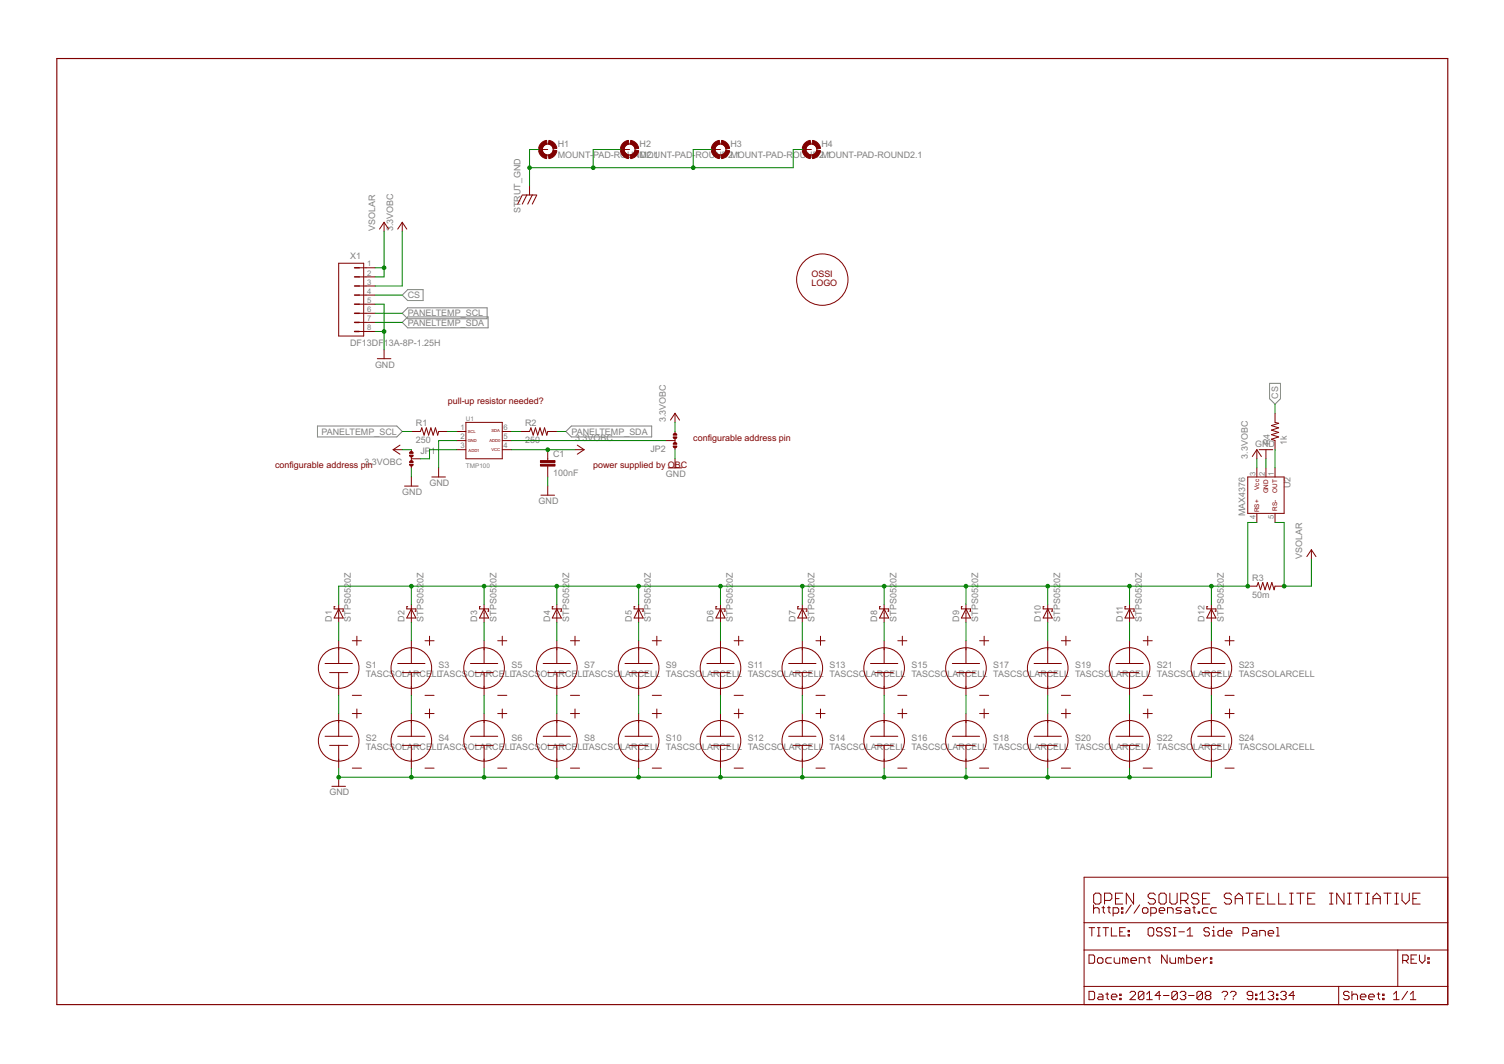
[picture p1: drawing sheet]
<svg xmlns="http://www.w3.org/2000/svg" width="420mm" height="297mm" viewBox="0 0 420 297" stroke-linecap="round" stroke-linejoin="round" font-family="sans-serif">
<path d="M112.4 82.4l1.5-1.5h4.3v3h-4.3zM112.4 87.5l1.5-1.6h22.2v3.1h-22.2zM112.4 90l1.5-1.5h22.5v3h-22.5zM88.7 118.9h22.1l1.6 1.6-1.6 1.5h-22.1zM354.7 107h3v4.3l-1.5 1.5-1.5-1.5zM158.1 120.5l1.5-1.6h22.5v3.1h-22.5z" fill="none" stroke="#808080" stroke-width=".28"/>
<g fill="none" stroke="#800000" stroke-width=".28">
<path d="M145.9 54.4l-1.3 2.6M146 54.4h3.8M147.2 54.4l-1.3 2.6M147.9 51.9v2.5M148.7 54.4l-1.3 2.6M150 54.4l-1.3 2.6M150.5 41.7h2.5M173.3 41.7h2.6M198.7 41.7h2.6M224.1 41.7h2.6M94.6 73.5h7v20.3h-7zM100.3 74.8h4.5"/>
<path d="M100.3 77.3h4.5M100.3 79.8h4.5M107.3 62.1l1.3 1.9M107.3 62.1l-1.3 1.9M107.3 62.1v2.5M112.4 62.1l1.2 1.9M112.4 62.1l-1.3 1.9M112.4 62.1v2.5M100.3 82.4h4.5M100.3 84.9h4.5M100.3 87.5h4.5M100.3 90h4.5"/>
<path d="M100.3 92.5h4.5M107.3 97.6v2.5M105.4 100.1h3.8M130.2 117.9h10.1v10.2h-10.1zM188.6 115.4v2.5M188.6 115.4l1.2 1.9M188.6 115.4l-1.3 1.9M356.2 115.4v2.5l1 .3-2 .6 2 .6-2 .7 2 .6-2 .6 2 .7-2 .6 1 .4v2.5M109.8 125.5h2.6M109.8 125.5l1.9 1.3M111.7 124.3l-1.9 1.2M113 135.7h3.8"/>
<path d="M114.9 125.5v.8M114.9 127.6v1M114.9 129.9v.7M114.9 133.2v2.5M114.9 128.1h2.6M114.9 120.5h2.6l.3-1.1 .7 2.1 .6-2.1 .6 2.1 .7-2.1 .6 2.1 .6-2.1 .7 2.1 .2-1h2.6M120.6 133.2h3.8M122.5 130.6v2.6M127.6 120.5h2.6M127.6 123h2.6M127.6 125.5h2.6M140.3 120.5h2.6"/>
<path d="M140.3 123h2.6M140.3 125.5h2.6M145.4 120.5h2.5l.4-1.1 .6 2.1 .7-2.1 .6 2.1 .7-2.1 .6 2.1 .6-2.1 .7 2.1 .2-1h2.6M151.1 138.2h3.8M153 125.5v3.1M153 130.1v3.1M153 135.7v2.5M160.6 125.5h2.6M161.3 124.3l1.9 1.2M163.2 125.5l-1.9 1.3M186 123h2.6M186.7 130.6h3.8"/>
<path d="M188.6 120.5v.7M188.6 122.5v1M188.6 124.8v.7M188.6 128.1v2.5M348.6 133.2h10.1v10.1h-10.1zM351.1 125.5v2.6M351.1 130.6v2.6M351.1 125.5l1.3 1.9M351.1 125.5l-1.3 1.9M351.7 125.5h3.9M353.7 125.5v2.6M353.7 130.6v2.6"/>
<path d="M356.2 130.6v2.6M351.1 143.3v2.6M356.2 143.3v2.6M366.4 153.5l1.2 1.9M366.4 153.5l-1.3 1.9M366.4 153.5v2.5M93.6 169.4h-.3v.6h2.6v.6h-.3M94.6 168.7v5.1M94.6 178.9v6.3M94.6 170l1.3 2.5h-2.6zM98.4 178.9h2.6M99.7 177.6v2.5"/>
<path d="M113.9 169.4h-.3v.6h2.6v.6h-.3M114.9 170l1.3 2.5h-2.6zM114.9 168.7v5.1M114.9 178.9v6.3M118.7 178.9h2.6M120 177.6v2.5M134.2 169.4h-.2v.6h2.5v.6h-.3M135.2 170l1.3 2.5h-2.5zM135.2 168.7v5.1M135.2 178.9v6.3M139 178.9h2.6M140.3 177.6v2.5"/>
<path d="M154.5 169.4h-.2v.6h2.5v.6h-.2M155.6 170l1.2 2.5h-2.5zM155.6 168.7v5.1M155.6 178.9v6.3M159.4 178.9h2.5M160.6 177.6v2.5M177.4 169.4h-.3v.6h2.6v.6h-.3M178.4 170l1.3 2.5h-2.6zM178.4 168.7v5.1M178.4 178.9v6.3M182.2 178.9h2.6M183.5 177.6v2.5"/>
<path d="M200.3 169.4h-.3v.6h2.5v.6h-.2M201.3 170l1.2 2.5h-2.5zM201.3 168.7v5.1M201.3 178.9v6.3M205.1 178.9h2.5M206.4 177.6v2.5M223.1 169.4h-.2v.6h2.5v.6h-.3M224.1 170l1.3 2.5h-2.5zM224.1 168.7v5.1M224.1 178.9v6.3M227.9 178.9h2.6M229.2 177.6v2.5"/>
<path d="M246 169.4h-.3v.6h2.6v.6h-.3M247 170l1.3 2.5h-2.6zM247 168.7v5.1M247 178.9v6.3M250.8 178.9h2.5M252.1 177.6v2.5M268.8 169.4h-.2v.6h2.5v.6h-.2M269.9 170l1.2 2.5h-2.5zM269.9 168.7v5.1M269.9 178.9v6.3M273.7 178.9h2.5M274.9 177.6v2.5"/>
<path d="M291.7 169.4h-.3v.6h2.6v.6h-.3M292.7 170l1.3 2.5h-2.6zM292.7 168.7v5.1M292.7 178.9v6.3M296.5 178.9h2.5M297.8 177.6v2.5M314.5 169.4h-.2v.6h2.5v.6h-.2M315.6 170l1.2 2.5h-2.5zM315.6 168.7v5.1M315.6 178.9v6.3M319.4 178.9h2.5M320.6 177.6v2.5"/>
<path d="M337.4 169.4h-.3v.6h2.6v.6h-.3M338.4 170l1.3 2.5h-2.6zM338.4 168.7v5.1M338.4 178.9v6.3M342.2 178.9h2.6M343.5 177.6v2.5M348.6 163.6h2.5l.4-1 .6 2.1 .7-2.1 .6 2.1 .6-2.1 .7 2.1 .6-2.1 .6 2.1 .3-1.1h2.5M90.8 185.2h7.6M92.1 187.8h5.1M94.6 187.8v6.3M94.6 199.2v6.3M98.4 194.1h2.6"/>
<path d="M98.4 199.2h2.6M99.7 197.9v2.6M111.1 185.2h7.6M112.4 187.8h5.1M114.9 187.8v6.3M114.9 199.2v6.3M118.7 194.1h2.6M118.7 199.2h2.6M120 197.9v2.6M131.4 185.2h7.6M132.7 187.8h5.1M135.2 187.8v6.3"/>
<path d="M135.2 199.2v6.3M139 194.1h2.6M139 199.2h2.6M140.3 197.9v2.6M151.7 185.2h7.7M153 187.8h5.1M155.6 187.8v6.3M155.6 199.2v6.3M159.4 194.1h2.5M159.4 199.2h2.5M160.6 197.9v2.6M174.6 185.2h7.6"/>
<path d="M175.9 187.8h5.1M178.4 187.8v6.3M178.4 199.2v6.3M182.2 194.1h2.6M182.2 199.2h2.6M183.5 197.9v2.6M197.5 185.2h7.6M198.7 187.8h5.1M201.3 187.8v6.3M201.3 199.2v6.3M205.1 194.1h2.5M205.1 199.2h2.5"/>
<path d="M206.4 197.9v2.6M220.3 185.2h7.6M221.6 187.8h5.1M224.1 187.8v6.3M224.1 199.2v6.3M227.9 194.1h2.6M227.9 199.2h2.6M229.2 197.9v2.6M243.2 185.2h7.6M244.5 187.8h5M247 187.8v6.3M247 199.2v6.3"/>
<path d="M250.8 194.1h2.5M250.8 199.2h2.5M252.1 197.9v2.6M266 185.2h7.7M267.3 187.8h5.1M269.9 187.8v6.3M269.9 199.2v6.3M273.7 194.1h2.5M273.7 199.2h2.5M274.9 197.9v2.6M288.9 185.2h7.6M290.2 187.8h5"/>
<path d="M292.7 187.8v6.3M292.7 199.2v6.3M296.5 194.1h2.5M296.5 199.2h2.5M297.8 197.9v2.6M311.7 185.2h7.7M313 187.8h5.1M315.6 187.8v6.3M315.6 199.2v6.3M319.4 194.1h2.5M319.4 199.2h2.5M320.6 197.9v2.6"/>
<path d="M334.6 185.2h7.6M335.9 187.8h5.1M338.4 187.8v6.3M338.4 199.2v6.3M342.2 194.1h2.6M342.2 199.2h2.6M343.5 197.9v2.6M90.8 205.5h7.6M92.1 208.1h5.1M92.7 219.5h3.8M94.6 208.1v6.3M94.6 217v2.5"/>
<path d="M98.4 214.4h2.6M111.1 205.5h7.6M112.4 208.1h5.1M114.9 208.1v6.3M118.7 214.4h2.6M131.4 205.5h7.6M132.7 208.1h5.1M135.2 208.1v6.3M139 214.4h2.6M151.7 205.5h7.7M153 208.1h5.1M155.6 208.1v6.3"/>
<path d="M159.4 214.4h2.5M174.6 205.5h7.6M175.9 208.1h5.1M178.4 208.1v6.3M182.2 214.4h2.6M197.5 205.5h7.6M198.7 208.1h5.1M201.3 208.1v6.3M205.1 214.4h2.5M220.3 205.5h7.6M221.6 208.1h5.1M224.1 208.1v6.3"/>
<path d="M227.9 214.4h2.6M243.2 205.5h7.6M244.5 208.1h5M247 208.1v6.3M250.8 214.4h2.5M266 205.5h7.7M267.3 208.1h5.1M269.9 208.1v6.3M273.7 214.4h2.5M288.9 205.5h7.6M290.2 208.1h5M292.7 208.1v6.3"/>
<path d="M296.5 214.4h2.5M311.7 205.5h7.7M313 208.1h5.1M315.6 208.1v6.3M319.4 214.4h2.5M334.6 205.5h7.6M335.9 208.1h5.1M338.4 208.1v6.3M342.2 214.4h2.6M302.9 244.9h101.6v35.6h-101.6zM302.9 257.6h101.6M304.2 259h1.6"/>
<path d="M305 259v2.3M305.5 252.6v2.4M305.5 253.8l.4-.4h.8l.4 .4v1.2M305.5 249.9l.5-.6h1l.6 .6v2l-.6 .5h-1l-.5-.5zM306.6 259h.7M307 259v2.3M307.8 253.4h.8M308.1 259h1.6M308.2 253v1.6l.4 .4M308.6 251.4h1.5l.5-.5v-1l-.5-.6h-1.5v3.1M308.9 259v2.3M309.4 253.4h.8"/>
<path d="M309.8 253v1.6l.4 .4M310.5 259v2.3h1.5M311 255h1.1l.4-.4v-.8l-.4-.4h-1.1v2.3M311.6 250.9h1M313.3 253.4h.4v.4h-.4zM313.3 254.6h.4v.4h-.4zM313.6 249.3h-2v3.1h2M314.4 259h-1.6v2.3h1.6M315.2 259.8h.3v.3h-.3zM316 252.6l-1.5 2.4M316.7 249.3v3.1l-2.1-3.1v3.1M318.4 252.6l-1.6 2.4"/>
<path d="M319.2 253.8l.3-.4h.8l.4 .4v.8l-.4 .4h-.8l-.3-.4zM320.7 259.4l.4-.4h.8l.4 .4v1.5l-.4 .4h-.8l-.4-.4zM321.5 255h1.1l.4-.4v-.8l-.4-.4h-1.1v2.3M322.8 249.9l-.5-.6h-1.1l-.5 .6v.5l.5 .5h1.1l.5 .5v.5l-.5 .5h-1.1l-.5-.5M323.8 254.2h1.6v-.4l-.4-.4h-.8l-.4 .4v.8l.4 .4h.8M324.3 249.3h1l.5 .6v2l-.5 .5h-1l-.5-.5v-2zM324.6 259.4l-.3-.4h-.8l-.4 .4v.4l.4 .3h.8l.3 .4v.4l-.3 .4h-.8l-.4-.4M326.2 255v-1.6h1.1l.4 .4v1.2M326.8 249.3v2.6l.5 .5h1l.5-.5v-2.6M327 259.4l-.4-.4h-.8l-.4 .4v.4l.4 .3h.8l.4 .4v.4l-.4 .4h-.8l-.4-.4M327.8 259h.7M328.1 259v2.3"/>
<path d="M329.8 251.4h1.6l.5-.5v-1l-.5-.6h-1.6v3.1M330.1 253.4h-1.2l-.4 .4 .4 .4h.8l.4 .4-.4 .4h-1.2M330.9 251.4l1 1M331.2 253.4h.8l.4 .4v1.2h-1.2l-.4-.4 .4-.4h1.2M331.7 259.8l.7-.8v2.3M333.2 253.4h.7M333.6 253v1.6l.3 .4M334.7 254.6h.4v.4h-.4zM334.9 249.9l-.5-.6h-1l-.5 .6v.5l.5 .5h1l.5 .5v.5l-.5 .5h-1l-.5-.5M335.9 250.9h1.1M337.5 253.4h-1.2l-.4 .4v.8l.4 .4h1.2M337.9 259.4l-.4-.4h-.8l-.4 .4v.4l.4 .3h.8l.4 .4v.4l-.4 .4h-.8l-.4-.4"/>
<path d="M338 249.3h-2.1v3.1h2.1M338.7 259.8h.4v1.5M339.1 258.6v.4M339.8 253.4h-1.2l-.4 .4v.8l.4 .4h1.2M341.8 259v2.3h-1.2l-.4-.4v-.8l.4-.3h1.2M344 249.9l-.5-.6h-1l-.5 .6v.5l.5 .5h1l.5 .5v.5l-.5 .5h-1l-.5-.5M345.1 250.9h2M345.1 252.4v-2l1-1.1 1 1.1v2M348.1 249.3h2M349.1 249.3v3.1M350 259.8h.8l.3 .3v1.2h-1.1l-.4-.4 .4-.4h1.1M351.1 250.9h1"/>
<path d="M353.2 249.3h-2.1v3.1h2.1M354.2 249.3v3.1h2M356.6 259h.4v2.3M357.2 249.3v3.1h2M360.3 249.3h1M360.3 252.4h1M360.8 249.3v3.1M362.3 249.3h2M363.3 249.3v3.1M365.3 250.9h1M367.3 249.3h-2v3.1h2M371.4 249.3h1"/>
<path d="M371.4 252.4h1M371.9 249.3v3.1M375.5 249.3v3.1l-2.1-3.1v3.1M376.5 249.3h1M376.5 252.4h1M377 249.3v3.1M378.5 249.3h2M379.5 249.3v3.1M381.5 249.3h1M381.5 252.4h1M382 249.3v3.1M383.6 250.9h2"/>
<path d="M383.6 252.4v-2l1-1.1 1 1.1v2M386.6 249.3h2M387.6 249.3v3.1M389.6 249.3h1.1M389.6 252.4h1.1M390.1 249.3v3.1M391.7 249.3v2.1l1 1 1-1v-2.1M394.7 250.9h1M396.7 249.3h-2v3.1h2M302.9 265.2h101.6M302.9 275.4h101.6M304.2 266.6h1.2l.4 .4v1.5l-.4 .4h-1.2z"/>
<path d="M304.2 276.8h1.2l.4 .3v1.6l-.4 .4h-1.2zM306.6 267.8l.4-.4h.7l.4 .4v.7l-.4 .4h-.7l-.4-.4zM306.6 261.3h.7M307 277.5h.7l.4 .4v1.2h-1.1l-.4-.4 .4-.4h1.1M308.9 277.5h.8M309.3 277.1v1.6l.4 .4M310.5 278.3h1.5v-.4l-.4-.4h-.7l-.4 .4v.8l.4 .4h.7M310.5 267.4h-1.2l-.4 .4v.7l.4 .4h1.2M311.3 267.4v1.1l.3 .4h1.2v-1.5M312.8 278.7h.4v.4h-.4zM312.8 277.5h.4v.4h-.4zM312.8 260.1h.8"/>
<path d="M314.4 267.8l-.4-.4h-.4v1.5M314.4 267.8l.3-.4 .5 .4v1.1M314.4 267.8v1.1M315.2 260.9h.3v.4h-.3zM315.7 277.1l.4-.3h.7l.4 .3v.4l-1.5 1.6h1.5M315.9 268.1h1.6v-.3l-.4-.4h-.8l-.4 .4v.7l.4 .4h.8M318.3 268.9v-1.5h1.1l.4 .4v1.1M319.6 277.1v1.6l-.4 .4h-.8l-.4-.4M319.6 277.1l-.4-.3h-.8l-.4 .3v1.6M319.6 277.1l-1.6 1.6M320.3 279.1h1.6M320.3 277.5l.8-.7v2.3"/>
<path d="M320.6 267.4h.8M321 267v1.5l.4 .4M324.2 277.9h-1.5l1.1-1.1v2.3M325 277.9h1.6M326.1 266.6v2.3l-1.6-2.3v2.3M326.8 267.4v1.1l.4 .4h1.2v-1.5M327.8 261.3h.7M328.9 277.1v1.6l-.4 .4h-.8l-.3-.4M328.9 277.1l-.4-.3h-.8l-.3 .3v1.6M328.9 277.1l-1.5 1.6M329.3 260.1h1.6M329.7 277.1l.4-.3h.8l.4 .3v.4l-.4 .4"/>
<path d="M329.9 267.8l-.3-.4h-.4v1.5M329.9 267.8v1.1M329.9 267.8l.4-.4 .4 .4v1.1M330.5 277.9h.4M330.9 277.9l.4 .4v.4l-.4 .4h-.8l-.4-.4M331.5 266.6v2.3h1.2l.4-.4v-.7l-.4-.4h-1.2M331.7 261.3h1.5M332 277.9h1.6M333.9 268.1h1.5v-.3l-.4-.4h-.8l-.3 .4v.7l.3 .4h.8M335.9 277.1v1.6l-.4 .4h-.7l-.4-.4M335.9 277.1l-.4-.3h-.7l-.4 .3v1.6M335.9 277.1l-1.5 1.6"/>
<path d="M336.2 267.4v1.5M337.1 277.9l-.4-.4v-.4l.4-.3h.8l.4 .3v.4l-.4 .4M337.1 277.9l-.4 .4v.4l.4 .4h.8l.4-.4v-.4l-.4-.4M337.1 277.9h.8M337.4 267.4h-.4l-.8 .7M338.1 268.5h.4v.4h-.4zM338.1 267.4h.4v.4h-.4zM338.7 261.3h.7M341.4 277.1l.4-.3h.8l.3 .3v.4l-.7 .8M342.2 278.7v.4M342.6 260.5h1.5v-.4l-.4-.3h-.7l-.4 .3v.8l.4 .4h.7M343.7 277.1l.4-.3h.8l.4 .3v.4l-.8 .8"/>
<path d="M344.5 278.7v.4M347.2 260.5h1.2l.4-.4v-.7l-.4-.4h-1.2v2.3M350 277.9h-1.2l-.4-.4v-.4l.4-.3h.8l.4 .3v1.6l-.4 .4h-.8l-.4-.4M350.7 277.5h.4v.4h-.4zM350.7 278.7h.4v.4h-.4zM351.9 279.1h1.6M351.9 277.5l.8-.7v2.3M351.9 261.3v-1.5h1.2l.4 .3v1.2M354.2 277.1l.4-.3h.8l.4 .3v.4l-.4 .4M354.3 260.5h1.5v-.4l-.4-.3h-.8l-.3 .3v.8l.3 .4h.8M355 277.9h.4M355.4 277.9l.4 .4v.4l-.4 .4h-.8l-.4-.4"/>
<path d="M356.6 278.7h.4v.4h-.4zM356.6 277.5h.4v.4h-.4zM356.6 261.3h.8M357.8 277.1l.3-.3h.8l.4 .3v.4l-.4 .4M358.5 277.9h.4M358.9 277.9l.4 .4v.4l-.4 .4h-.8l-.3-.4M361.7 277.9h-1.6l1.2-1.1v2.3M374 275.4v5.1M376.9 277.1l-.4-.3h-.8l-.4 .3v.4l.4 .4h.8l.4 .4v.4l-.4 .4h-.8l-.4-.4M377.7 277.9l.4-.4h.8l.3 .4v1.2M377.7 276.8v2.3M380 278.3h1.6v-.4l-.4-.4h-.8l-.4 .4v.8l.4 .4h.8"/>
<path d="M382.4 278.3h1.5v-.4l-.4-.4h-.7l-.4 .4v.8l.4 .4h.7M384.7 277.5h.8M385.1 277.1v1.6l.4 .4M386.2 278.7h.5v.4h-.5zM386.2 277.5h.5v.4h-.5zM389.3 277.5l.8-.7v2.3M389.3 279.1h1.6M390.5 265.2v10.2M391.9 268.1h1.1l.4-.3v-.8l-.4-.4h-1.1v2.3M392.6 268.1l.8 .8M393.2 276.8l-1.6 2.3M394 279.1h1.5"/>
<path d="M394 277.5l.8-.7v2.3M394.2 267.8h.8M395.8 266.6h-1.6v2.3h1.6M396.5 266.6v1.5l.8 .8 .8-.8v-1.5M398.9 268.5h.4v.4h-.4zM398.9 267.4h.4v.4h-.4z"/>
<circle cx="153" cy="41.7" r="1.52"/>
<circle cx="175.9" cy="41.7" r="1.52"/>
<circle cx="201.3" cy="41.7" r="1.52"/>
<circle cx="226.7" cy="41.7" r="1.52"/>
<circle cx="229.7" cy="78.1" r="7.2"/>
<circle cx="94.6" cy="186.5" r="5.7"/>
<circle cx="114.9" cy="186.5" r="5.7"/>
<circle cx="135.2" cy="186.5" r="5.7"/>
<circle cx="155.6" cy="186.5" r="5.7"/>
<circle cx="178.4" cy="186.5" r="5.7"/>
<circle cx="201.3" cy="186.5" r="5.7"/>
<circle cx="224.1" cy="186.5" r="5.7"/>
<circle cx="247" cy="186.5" r="5.7"/>
<circle cx="269.9" cy="186.5" r="5.7"/>
<circle cx="292.7" cy="186.5" r="5.7"/>
<circle cx="315.6" cy="186.5" r="5.7"/>
<circle cx="338.4" cy="186.5" r="5.7"/>
<circle cx="94.6" cy="206.8" r="5.7"/>
<circle cx="114.9" cy="206.8" r="5.7"/>
<circle cx="135.2" cy="206.8" r="5.7"/>
<circle cx="155.6" cy="206.8" r="5.7"/>
<circle cx="178.4" cy="206.8" r="5.7"/>
<circle cx="201.3" cy="206.8" r="5.7"/>
<circle cx="224.1" cy="206.8" r="5.7"/>
<circle cx="247" cy="206.8" r="5.7"/>
<circle cx="269.9" cy="206.8" r="5.7"/>
<circle cx="292.7" cy="206.8" r="5.7"/>
<circle cx="315.6" cy="206.8" r="5.7"/>
<circle cx="338.4" cy="206.8" r="5.7"/>
</g>
<g fill="#800000" stroke="#800000" stroke-width=".28">
<path d="M151 129.6h4v.5h-4z"/>
<path d="M151 128.6h4v.5h-4z"/>
</g>
<path d="M15.9 16.3h388.6v264.2h-388.6z" fill="none" stroke="#800000" stroke-width=".32"/>
<path d="M99.1 74.8h1.2M99.1 77.3h1.2M99.1 79.8h1.2M99.1 82.4h1.2M99.1 84.9h1.2M99.1 87.5h1.2M99.1 90h1.2M99.1 92.5h1.2" fill="none" stroke="#800000" stroke-width=".42"/>
<g fill="#800000" stroke="#800000" stroke-width=".28">
<path d="M114.5 126.3a.51 .51 0 0 1 .5-.3 .51 .51 0 0 1 .4 .6h-1z" fill-rule="evenodd"/>
<path d="M114.5 128.8a.51 .51 0 0 1 .5-.2 .51 .51 0 0 1 .4 .5h-1z" fill-rule="evenodd"/>
<path d="M114.4 127.1h1a.51 .51 0 0 1-.5 .5 .51 .51 0 0 1-.5-.5z" fill-rule="evenodd"/>
<path d="M114.4 129.6h1a.51 .51 0 0 1-.5 .5 .51 .51 0 0 1-.5-.5z" fill-rule="evenodd"/>
<path d="M188.1 124.5h1a.51 .51 0 0 1-.5 .6 .51 .51 0 0 1-.5-.6z" fill-rule="evenodd"/>
<path d="M188.1 122h1a.51 .51 0 0 1-.5 .5 .51 .51 0 0 1-.5-.5z" fill-rule="evenodd"/>
<path d="M188.2 123.6l.5-.1 .4 .5h-1z" fill-rule="evenodd"/>
<path d="M188.2 121.1l.5-.1 .4 .5h-1z" fill-rule="evenodd"/>
<path d="M153.3 39.2a2.53 2.53 0 0 1 2.3 2.2l-1.1 .2-.4-.9-.9-.5z" fill-rule="evenodd"/>
<path d="M151.1 40.1l.6-.6 1-.3 .1 1-.9 .5-.4 .9-1-.2z" fill-rule="evenodd"/>
<path d="M150.5 42.1l1-.2 .4 .9 .9 .5-.1 1a2.59 2.59 0 0 1-2.2-2.2z" fill-rule="evenodd"/>
<path d="M154.5 41.9l1.1 .2a2.52 2.52 0 0 1-2.3 2.2l-.1-1 .9-.5z" fill-rule="evenodd"/>
<path d="M176.2 39.2a2.59 2.59 0 0 1 2.2 2.2l-1 .2-.4-.9-.9-.5z" fill-rule="evenodd"/>
<path d="M173.9 40.1l.7-.6 1-.3 .1 1-.9 .5-.5 .9-1-.2z" fill-rule="evenodd"/>
<path d="M173.3 42.1l1-.2 .5 .9 .9 .5-.1 1a2.59 2.59 0 0 1-2.3-2.2z" fill-rule="evenodd"/>
<path d="M177.4 41.9l1 .2a2.52 2.52 0 0 1-2.2 2.2l-.1-1 .9-.5z" fill-rule="evenodd"/>
<path d="M201.6 39.2a2.59 2.59 0 0 1 2.2 2.2l-1 .2-.4-.9-.9-.5z" fill-rule="evenodd"/>
<path d="M199.3 40.1l.7-.6 1-.3 .1 1-.9 .5-.5 .9-1-.2z" fill-rule="evenodd"/>
<path d="M198.7 42.1l1-.2 .5 .9 .9 .5-.1 1a2.59 2.59 0 0 1-2.3-2.2z" fill-rule="evenodd"/>
<path d="M202.8 41.9l1 .2a2.59 2.59 0 0 1-2.2 2.2l-.1-1 .9-.5z" fill-rule="evenodd"/>
<path d="M227 39.2a2.59 2.59 0 0 1 2.2 2.2l-1 .2-.4-.9-.9-.5z" fill-rule="evenodd"/>
<path d="M224.7 40.1l.7-.6 1-.3 .1 1-.9 .5-.5 .9-1-.2z" fill-rule="evenodd"/>
<path d="M224.1 42.1l1-.2 .5 .9 .9 .5-.1 1a2.59 2.59 0 0 1-2.3-2.2z" fill-rule="evenodd"/>
<path d="M228.2 41.9l1 .2a2.59 2.59 0 0 1-2.2 2.2l-.1-1 .9-.5z" fill-rule="evenodd"/>
</g>
<g fill="none" stroke="#008000" stroke-width=".28">
<path d="M150.5 41.7h-2.6v10.2M173.3 41.7h-7.6v5.1M198.7 41.7h-5v5.1M224.1 41.7h-2.5v5.1h-73.7M104.8 74.8h2.5M107.3 64.6v12.7h-2.5M112.4 64.6v15.2h-7.6M104.8 92.5h2.5M104.8 84.9h2.5v12.7M104.8 82.4h7.6M104.8 87.5h7.6M104.8 90h7.6"/>
<path d="M188.6 117.9v2.6M356.2 112.8v2.6M112.4 120.5h2.5M112.4 125.5h2.5M114.9 130.6v2.6M125.1 120.5h2.5M127.6 123h-5.1v7.6M127.6 125.5h-7.6v2.6h-2.5M142.9 123h43.1M142.9 120.5h2.5M142.9 125.5h17.7M153 133.2v2.5"/>
<path d="M155.6 120.5h2.5M188.6 125.5v2.6M351.1 128.1v2.5M353.7 128.1v2.5M356.2 125.5v5.1M351.1 145.9h-2.5v17.7h-254v5.1M356.2 145.9h2.5v17.7h7.7v-7.6M94.6 173.8v5.1M114.9 163.6v5.1M114.9 173.8v5.1M135.2 163.6v5.1M135.2 173.8v5.1"/>
<path d="M155.6 163.6v5.1M155.6 173.8v5.1M178.4 163.6v5.1M178.4 173.8v5.1M201.3 163.6v5.1M201.3 173.8v5.1M224.1 163.6v5.1M224.1 173.8v5.1M247 163.6v5.1M247 173.8v5.1M269.9 163.6v5.1M269.9 173.8v5.1"/>
<path d="M292.7 163.6v5.1M292.7 173.8v5.1M315.6 163.6v5.1M315.6 173.8v5.1M338.4 163.6v5.1M338.4 173.8v5.1M94.6 194.1v5.1M114.9 194.1v5.1M135.2 194.1v5.1M155.6 194.1v5.1M178.4 194.1v5.1M201.3 194.1v5.1"/>
<path d="M224.1 194.1v5.1M247 194.1v5.1M269.9 194.1v5.1M292.7 194.1v5.1M315.6 194.1v5.1M338.4 194.1v5.1M94.6 214.4v2.6h243.8v-2.6M114.9 214.4v2.6M135.2 214.4v2.6M155.6 214.4v2.6M178.4 214.4v2.6M201.3 214.4v2.6"/>
<path d="M224.1 214.4v2.6M247 214.4v2.6M269.9 214.4v2.6M292.7 214.4v2.6M315.6 214.4v2.6"/>
</g>
<g fill="#008000" stroke="#008000" stroke-width=".28">
<circle cx="94.6" cy="217" r=".51"/>
<circle cx="114.9" cy="217" r=".51"/>
<circle cx="135.2" cy="217" r=".51"/>
<circle cx="155.6" cy="217" r=".51"/>
<circle cx="178.4" cy="217" r=".51"/>
<circle cx="201.3" cy="217" r=".51"/>
<circle cx="224.1" cy="217" r=".51"/>
<circle cx="247" cy="217" r=".51"/>
<circle cx="269.9" cy="217" r=".51"/>
<circle cx="292.7" cy="217" r=".51"/>
<circle cx="315.6" cy="217" r=".51"/>
<circle cx="107.3" cy="92.5" r=".51"/>
<circle cx="153" cy="125.5" r=".51"/>
<circle cx="315.6" cy="163.6" r=".51"/>
<circle cx="292.7" cy="163.6" r=".51"/>
<circle cx="269.9" cy="163.6" r=".51"/>
<circle cx="247" cy="163.6" r=".51"/>
<circle cx="224.1" cy="163.6" r=".51"/>
<circle cx="201.3" cy="163.6" r=".51"/>
<circle cx="178.4" cy="163.6" r=".51"/>
<circle cx="155.6" cy="163.6" r=".51"/>
<circle cx="135.2" cy="163.6" r=".51"/>
<circle cx="114.9" cy="163.6" r=".51"/>
<circle cx="338.4" cy="163.6" r=".51"/>
<circle cx="348.6" cy="163.6" r=".51"/>
<circle cx="358.7" cy="163.6" r=".51"/>
<circle cx="107.3" cy="74.8" r=".51"/>
<circle cx="147.9" cy="46.8" r=".51"/>
<circle cx="165.7" cy="46.8" r=".51"/>
<circle cx="193.7" cy="46.8" r=".51"/>
</g>
<g font-size="2.8" fill="#808080">
<text x="155.8" y="41.2">H1</text>
<text x="178.7" y="41.2">H2</text>
<text x="204.1" y="41.2">H3</text>
<text x="229.5" y="41.2">H4</text>
<text x="155.8" y="44.2">MOUNT-PAD-ROUNMO1</text>
<text x="178.8" y="44.2">D2.UNT-PAD-</text>
<text x="194.3" y="44.2">ROUND2MOUNT-PAD-ROUND2MOUNT-PAD-ROUND2.1</text>
<text x="204.9" y="44.2">.1</text>
<text x="230.2" y="44.2">.1</text>
<text x="145.4" y="59.5" transform="rotate(-90 145.4 59.5)">STRUT_GND</text>
<text x="104.8" y="64.6" transform="rotate(-90 104.8 64.6)">VSOLAR</text>
<text x="109.8" y="64.6" transform="rotate(-90 109.8 64.6)">3.3VOBC</text>
<text x="97.8" y="72.2">X1</text>
<text x="113.9" y="83.3">CS</text>
<text x="113.9" y="88.3">PANELTEMP_SCL</text>
<text x="113.9" y="90.9">PANELTEMP_SDA</text>
<text x="97.8" y="96.7">DF13DF13A-8P-1.25H</text>
<text x="104.8" y="102.7">GND</text>
<text x="357.1" y="111.3" transform="rotate(-90 357.1 111.3)">CS</text>
<text x="116.2" y="119">R1</text>
<text x="146.7" y="119">R2</text>
<text x="186" y="117.9" transform="rotate(-90 186 117.9)">3.3VOBC</text>
<text x="89.8" y="121.4">PANELTEMP_SCL</text>
<text x="116.2" y="123.8">250</text>
<text x="146.7" y="123.8">250</text>
<text x="159.6" y="121.4">PANELTEMP_SDA</text>
<text x="160.6" y="123">3.3VOBC</text>
<text x="350.6" y="124.8">GND</text>
<text x="354.7" y="124.3" transform="rotate(-90 354.7 124.3)">R4</text>
<text x="359.5" y="124.3" transform="rotate(-90 359.5 124.3)">1k</text>
<text x="101.8" y="129.9">3.3VOBC</text>
<text x="117.5" y="126.8">JP</text>
<text x="120.4" y="126.8">1</text>
<text x="154.5" y="127.7">C1</text>
<text x="181.7" y="126.1">JP2</text>
<text x="348.6" y="128.1" transform="rotate(-90 348.6 128.1)">3.3VOBC</text>
<text x="120" y="135.7">GND</text>
<text x="154.5" y="132.8">100nF</text>
<text x="186" y="133.2">GND</text>
<text x="360.5" y="136.4" transform="rotate(-90 360.5 136.4)">U2</text>
<text x="112.4" y="138.2">GND</text>
<text x="150.5" y="140.8">GND</text>
<text x="347.8" y="144.2" transform="rotate(-90 347.8 144.2)">MAX4376</text>
<text x="363.8" y="156" transform="rotate(-90 363.8 156)">VSOLAR</text>
<text x="98" y="162.8" transform="rotate(-90 98 162.8)">0Z</text>
<text x="118.4" y="162.8" transform="rotate(-90 118.4 162.8)">0Z</text>
<text x="138.7" y="162.8" transform="rotate(-90 138.7 162.8)">0Z</text>
<text x="159" y="162.8" transform="rotate(-90 159 162.8)">0Z</text>
<text x="181.8" y="162.8" transform="rotate(-90 181.8 162.8)">0Z</text>
<text x="204.7" y="162.8" transform="rotate(-90 204.7 162.8)">0Z</text>
<text x="227.6" y="162.8" transform="rotate(-90 227.6 162.8)">0Z</text>
<text x="250.4" y="162.8" transform="rotate(-90 250.4 162.8)">0Z</text>
<text x="273.3" y="162.8" transform="rotate(-90 273.3 162.8)">0Z</text>
<text x="296.1" y="162.8" transform="rotate(-90 296.1 162.8)">0Z</text>
<text x="319" y="162.8" transform="rotate(-90 319 162.8)">0Z</text>
<text x="341.8" y="162.8" transform="rotate(-90 341.8 162.8)">0Z</text>
<text x="349.8" y="166.9">50m</text>
<text x="349.8" y="162.1">R3</text>
<text x="92.7" y="173.5" transform="rotate(-90 92.7 173.5)">D1</text>
<text x="98" y="173.5" transform="rotate(-90 98 173.5)">STPS052</text>
<text x="113" y="173.5" transform="rotate(-90 113 173.5)">D2</text>
<text x="118.4" y="173.5" transform="rotate(-90 118.4 173.5)">STPS052</text>
<text x="133.3" y="173.5" transform="rotate(-90 133.3 173.5)">D3</text>
<text x="138.7" y="173.5" transform="rotate(-90 138.7 173.5)">STPS052</text>
<text x="153.7" y="173.5" transform="rotate(-90 153.7 173.5)">D4</text>
<text x="159" y="173.5" transform="rotate(-90 159 173.5)">STPS052</text>
<text x="176.5" y="173.5" transform="rotate(-90 176.5 173.5)">D5</text>
<text x="181.8" y="173.5" transform="rotate(-90 181.8 173.5)">STPS052</text>
<text x="199.4" y="173.5" transform="rotate(-90 199.4 173.5)">D6</text>
<text x="204.7" y="173.5" transform="rotate(-90 204.7 173.5)">STPS052</text>
<text x="222.2" y="173.5" transform="rotate(-90 222.2 173.5)">D7</text>
<text x="227.6" y="173.5" transform="rotate(-90 227.6 173.5)">STPS052</text>
<text x="245.1" y="173.5" transform="rotate(-90 245.1 173.5)">D8</text>
<text x="250.4" y="173.5" transform="rotate(-90 250.4 173.5)">STPS052</text>
<text x="267.9" y="173.5" transform="rotate(-90 267.9 173.5)">D9</text>
<text x="273.3" y="173.5" transform="rotate(-90 273.3 173.5)">STPS052</text>
<text x="290.8" y="173.5" transform="rotate(-90 290.8 173.5)">D10</text>
<text x="296.1" y="173.5" transform="rotate(-90 296.1 173.5)">STPS052</text>
<text x="313.7" y="173.5" transform="rotate(-90 313.7 173.5)">D11</text>
<text x="319" y="173.5" transform="rotate(-90 319 173.5)">STPS052</text>
<text x="336.5" y="173.5" transform="rotate(-90 336.5 173.5)">D12</text>
<text x="341.8" y="173.5" transform="rotate(-90 341.8 173.5)">STPS052</text>
<text x="102.2" y="189">TASCSOLA</text>
<text x="102.2" y="186.5">S1</text>
<text x="115.4" y="189">RCELLTASCSOLA</text>
<text x="122.5" y="186.5">S3</text>
<text x="135.7" y="189">RCELLTASCSOLA</text>
<text x="142.9" y="186.5">S5</text>
<text x="156" y="189">RCELLTASCSOLARCELL TASCSOLARCELL TASCSOLARCELL TASCSOLARCELL TASCSOLARCELL TASCSOLARCELL TASCSOLARCELL TASCSOLARCELL TASCSOLARCELL</text>
<text x="163.2" y="186.5">S7</text>
<text x="186" y="186.5">S9</text>
<text x="208.9" y="186.5">S11</text>
<text x="231.7" y="186.5">S13</text>
<text x="254.6" y="186.5">S15</text>
<text x="277.5" y="186.5">S17</text>
<text x="300.3" y="186.5">S19</text>
<text x="323.2" y="186.5">S21</text>
<text x="346" y="186.5">S23</text>
<text x="102.2" y="209.4">TASCSOLA</text>
<text x="102.2" y="206.8">S2</text>
<text x="115.4" y="209.4">RCELLTASCSOLA</text>
<text x="122.5" y="206.8">S4</text>
<text x="135.7" y="209.4">RCELLTASCSOLA</text>
<text x="142.9" y="206.8">S6</text>
<text x="156" y="209.4">RCELLTASCSOLARCELL TASCSOLARCELL TASCSOLARCELL TASCSOLARCELL TASCSOLARCELL TASCSOLARCELL TASCSOLARCELL TASCSOLARCELL TASCSOLARCELL</text>
<text x="163.2" y="206.8">S8</text>
<text x="186" y="206.8">S10</text>
<text x="208.9" y="206.8">S12</text>
<text x="231.7" y="206.8">S14</text>
<text x="254.6" y="206.8">S16</text>
<text x="277.5" y="206.8">S18</text>
<text x="300.3" y="206.8">S20</text>
<text x="323.2" y="206.8">S22</text>
<text x="346" y="206.8">S24</text>
<text x="92.1" y="222">GND</text>
</g>
<g font-size="2.8" fill="#800000">
<text x="226.7" y="77.3">OSSI</text>
<text x="226.7" y="79.8">LOGO</text>
<text x="125.1" y="112.8">pull-up resistor needed?</text>
<text x="193.7" y="123">configurable address pin</text>
<text x="76.8" y="130.6">configurable address pin</text>
<text x="165.7" y="130.6">power supplied by OBC</text>
</g>
<g font-size="2.4" fill="#808080">
<text x="102.6" y="74.4">1</text>
<text x="102.6" y="76.9">2</text>
<text x="102.6" y="79.5">3</text>
<text x="102.6" y="82">4</text>
<text x="102.6" y="84.6">5</text>
<text x="102.6" y="87.1">6</text>
<text x="102.6" y="89.6">7</text>
<text x="102.6" y="92.2">8</text>
<text x="128.6" y="120.1">1</text>
<text x="128.6" y="122.7">2</text>
<text x="128.6" y="125.2">3</text>
<text x="140.7" y="120.1">6</text>
<text x="140.7" y="122.7">5</text>
<text x="140.7" y="125.2">4</text>
<text x="350.8" y="132.8" transform="rotate(-90 350.8 132.8)">3</text>
<text x="353.3" y="132.8" transform="rotate(-90 353.3 132.8)">2</text>
<text x="355.8" y="132.8" transform="rotate(-90 355.8 132.8)">1</text>
<text x="350.8" y="144.9" transform="rotate(-90 350.8 144.9)">4</text>
<text x="355.8" y="144.9" transform="rotate(-90 355.8 144.9)">5</text>
</g>
<g font-size="2" fill="#808080">
<text x="130.2" y="117.4">U1</text>
<text x="130.2" y="130.6">TMP100</text>
</g>
<g font-size="2" fill="#800000">
<text x="351.8" y="136.8" transform="rotate(-90 351.8 136.8)">Vcc</text>
<text x="354.3" y="137.8" transform="rotate(-90 354.3 137.8)">GND</text>
<text x="356.8" y="137.6" transform="rotate(-90 356.8 137.6)">OUT</text>
<text x="351.8" y="143" transform="rotate(-90 351.8 143)">RS+</text>
<text x="356.8" y="142.6" transform="rotate(-90 356.8 142.6)">RS-</text>
</g>
<g font-size="1.3" fill="#800000">
<text x="130.7" y="121">SCL</text>
<text x="130.7" y="123.3">GND</text>
<text x="136.8" y="123.3">ADD0</text>
<text x="137.3" y="125.8">VCC</text>
<text x="137.3" y="120.7">SDA</text>
<text x="130.9" y="126.1">ADD1</text>
</g>
</svg>
